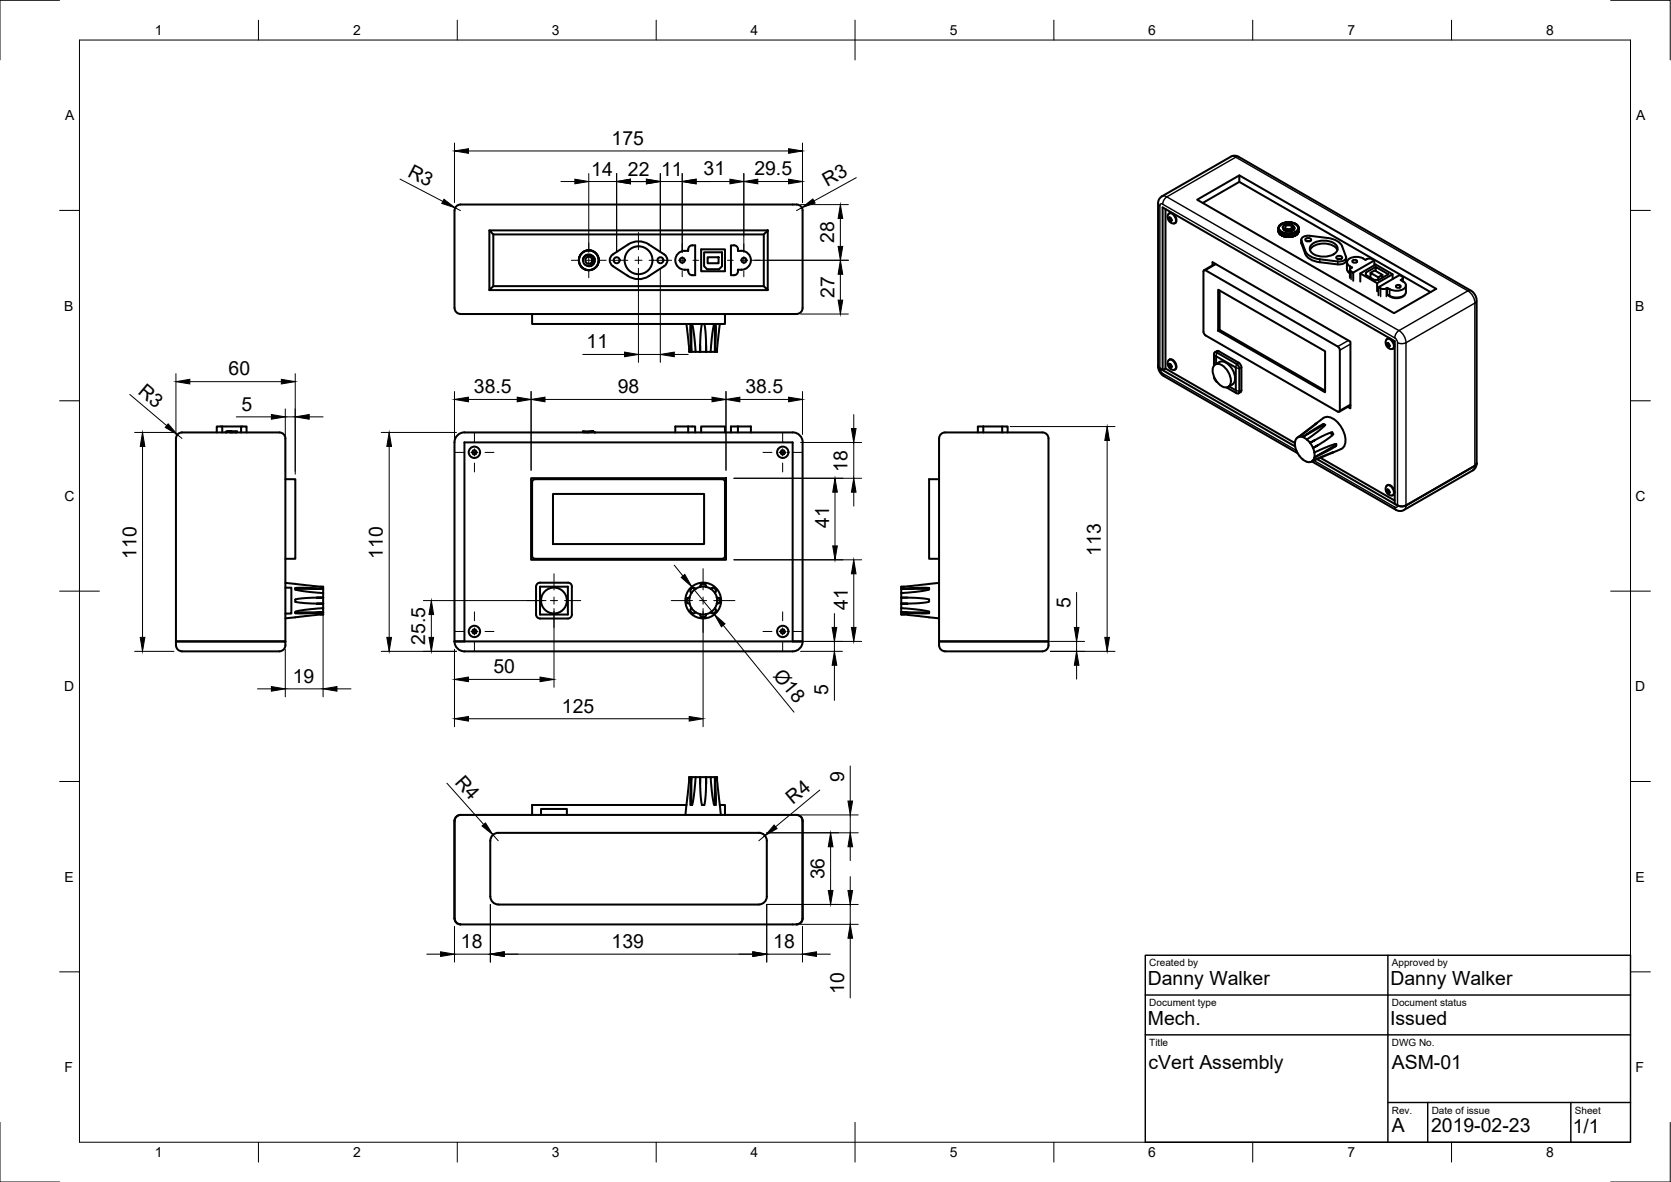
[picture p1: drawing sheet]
<svg xmlns="http://www.w3.org/2000/svg" width="420mm" height="297mm" viewBox="0 0 420 297" stroke-linecap="round" stroke-linejoin="round" font-family="sans-serif">
<!-- layer: Visible -->
<g fill="none" stroke="#000" stroke-width=".51">
<path d="M114.3 52.9v24.5M123 57.9v15l1-1h68M124 58.9h68M193 57.9v15l-1-1v-13zM193 57.9h-70l1 1v13M200.3 51.4h-83.8a1.89 1.89 0 0 0-2.2 1.5M200.3 51.4a1.49 1.49 0 0 1 1.5 1.5M201.8 52.9v24.5M293.1 52.5v40.1M293.8 53.8a1.04 1.04 0 0 1 1.6 .7l.2 .3a.78 .78 0 0 1 .1 .9 .78 .78 0 0 1-.7 .5l-.6-.2-.6-.6-.2-.8zM294 53.6a1.48 1.48 0 0 1 1.8 1.6 .75 .75 0 0 1-.4 .9M294.2 54.7l-.4 .2a.43 .43 0 0 1 .6-.2 .43 .43 0 0 1 .2 .5 .3 .3 0 0 1-.2 .4 .3 .3 0 0 1-.4-.2"/>
<path d="M294.2 54.7l.2 .5-.4 .2-.2-.5M294.4 55.2l.2 .1M311.6 44.1l-10.6 6.1 49.5 28.5 10.6-6.1-49.5-28.5v1.6l-9.2 5.3M311.6 45.7l48.1 27.7M321.5 57.3v.9M321.5 57.4v1M321.5 57.2h.1M321.5 57.3v.1M321.5 58.1v.1M321.5 57.2v.1M321.5 58.2h.1M321.5 57.4v.2"/>
<path d="M321.5 58.3h.1M321.5 57.1h.1M321.5 57.1v.1M321.5 57.6h.1M321.6 57h-.1M321.6 57.6v.1M321.6 58.4h.1M321.6 56.9h.1M321.6 57.7v.9M321.6 58.5h.1M321.6 57.7v.1M321.6 56.8v.1"/>
<path d="M321.6 57.8v.9M321.6 57.8l.1 .1M321.6 58.6h.1M321.7 58.6h.1M321.7 57.9l.1 .8M321.7 56.7v.1M321.7 56.7l-.1 .1M321.7 57.9h.1M321.7 58.7l.1 .1M321.7 57.9l.1 .1M321.8 56.7h-.1M321.8 56.6v.1"/>
<path d="M321.8 58v.8M321.8 56.6l-.1 .1M321.8 58h.1M321.8 58.8v.1M321.8 58v.9M321.8 58.9h.1M321.8 58l.1 .1M321.9 58.1l.1 .8M321.9 56.5v.1M321.9 58.1h.1M321.9 58.1l.1 .9M321.9 58.1l.3 .2"/>
<path d="M322 56.5l-.2 .1M322 56.4v.1M322.1 58.2v.8M322.1 56.4l-.2 .1M322.1 56.4h.1M322.1 58.3v.8M322.1 59.1h.1M322.2 58.3v.8M322.2 59.1h.1M322.2 58.3l.1 .1M322.2 56.3l-.1 .1M322.3 58.3v.9"/>
<path d="M322.3 56.3h.1M322.3 56.3h-.1M322.3 58.3v.1M322.3 58.4v.8M322.3 59.2l.2 .1M322.3 58.4h.1M322.3 56.2h.1M322.4 56.2h.1M322.4 58.4v.9M322.4 58.4l.1 .1M322.4 56.2h-.1M322.5 58.5v.8"/>
<path d="M322.5 58.4l.2 .1M322.5 59.3h.1M322.5 57.1l.2 .3 .5 .3h1.3M322.6 56.1v.1M322.6 58.5v.8M322.6 59.3h.1M322.6 57.3l.4 .7a2.24 2.24 0 0 0 2.4-.3M322.7 59.3l.1 .1M322.7 58.5h.1M322.7 56.1h.1M322.7 58.6v.8M322.7 58.5l.1 .1"/>
<path d="M322.7 56.1l-.3 .1M322.8 56h-.1M322.9 56h.1M322.9 58.6v.8M322.9 56h-.1M322.9 59.4l-.1-.8h.2v.8M322.9 59.4h.1M323 56.5l-.5 .6M323 58.6l.3 .1M323 59.4l.2 .1M323 56h-.1M323.1 56h.1"/>
<path d="M323.1 58.7v.8M323.2 58.7v.8M323.2 59.5h.1M323.2 56.9l.5-.3h.6l.6 .5a1.02 1.02 0 0 1-1.8 0zM323.3 55.9v.1M323.3 58.7v.8M323.3 55.9l-.3 .1M323.3 58.7h.1M323.3 59.5h.1M323.4 58.7v.8M323.4 58.7h.1M323.4 59.5h.1"/>
<path d="M323.4 55.9h.1M323.5 55.9h-.2M323.5 58.7h.1M323.5 59.5h.1M323.6 58.7v.8M323.6 58.7h.4M323.6 59.5h.1M323.7 58.7v.9M323.7 59.6h.1M323.8 55.9h-.3M323.8 58.7l.2 .9M323.9 58.7v.9"/>
<path d="M324 55.9h.1M324 58.7h.1M324 59.6h.1M324 55.8h-.1M324.1 55.8h.1M324.1 58.7v.9M324.1 55.9h.4M324.2 58.7l.2 .9M324.3 59.6h-.2M324.3 58.7v.8M324.4 58.7v.8M324.4 58.7h-.3l.1 .9"/>
<path d="M324.4 59.5h-.1M324.5 55.9h.1M324.5 58.7v.8M324.5 58.7h.1M324.5 59.5h.1M324.6 55.9h.1M324.6 58.7v.8M324.7 55.9v.1M324.7 55.9l.1 .1M324.8 58.7l-.1 .8M324.8 58.7h-.1M324.8 55.9h.1"/>
<path d="M324.9 56h.1M324.9 58.7v.8M324.9 58.6l-.1 .1M324.9 59.5h-.1M325 58.6h-.1M325 59.4h-.1M325 56h.3M325.1 56h.1M325.1 58.6v.8M325.1 56.9l-.3-.4-.6-.2-1.3 .2 1.5-.1 .9 .5 .2 .4-.2 .4-1 .5M325.2 56.9a.62 .62 0 0 1-.6 .8M325.2 58.6v.8"/>
<path d="M325.2 58.6h-.2v.8M325.2 59.4h-.2M325.2 57.1l-.3 .5-.7 .3h-.6l-.7-.3M325.2 57.1h.1M325.2 58.6l.1 .7-.1 .1M325.2 56.1h.1M325.3 56.1h.1M325.4 57.7l.1-.4-.1 .4-.4 .3M325.4 58.5v.8h-.1M325.4 56.1v.1M325.4 56.1h.1M325.4 58.5v.8"/>
<path d="M325.4 58.5h-.2v.9M325.5 56.1l.1 .1M325.6 58.4l-.1 .1M325.6 58.4v.8M325.7 56.2h-.1M325.7 58.4l-.1 .8M325.7 59.2h-.1M325.7 56.2h.1M325.7 58.3v.9M325.7 56.3h.1M325.7 58.3v.1M325.8 59.1h-.1"/>
<path d="M325.8 56.3h.1M325.9 56.3l.1 .1M325.9 58.3l-.1 .8-.1-.7M325.9 56.4h.1M325.9 58.3h-.1M325.9 58.2v.8M325.9 58.2v.1M325.9 59h.1M326 58.2l-.1 .8M326 56.4v.1M326 56.4l.3 .4M326 58.1v.9"/>
<path d="M326.1 58.1l-.2 .1M326.1 58.9h-.1M326.1 56.5v.1M326.1 58v.9M326.2 58l-.1 .1M326.2 58.9h-.1M326.2 58v.8M326.2 58h.1M326.2 58.8v.1M326.2 57.9v.9M326.3 57.9l-.1 .1M326.3 56.7h-.1"/>
<path d="M326.3 58.7h-.1M326.3 57.9v-.1v1M326.4 56.8h.1M326.3 58.6h.1M326.3 57.8v.8M326.3 56.8h.1M326.4 58.5h.1M326.4 56.9l.1 .1M326.4 56.9h.1M326.4 56.9l.1 .2M326.4 57.6v.1M326.4 58.4h.1"/>
<path d="M326.5 57.6l-.1 .9M326.5 57.1h.1M326.5 58.3h.1M326.5 57.2h.1M326.5 57.4v.9M326.5 58.4h.1M326.5 57.6h.1M326.5 57.4v.2M326.5 58.2h.1M326.5 57.1v.1M326.5 57.3v.9M326.5 57.3v.1"/>
<path d="M326.5 57.2v.1M328.4 59.9l.5-.1a.58 .58 0 0 1 .8 .5l-.8 .4a.58 .58 0 0 1-.7-.6zM114.3 77.4a2.03 2.03 0 0 0 2.5 1.5h83.5M123 72.9h70M133.8 78.9v2.5h48.5v-2.5M145.5 65.5l.1 .5M145.6 65.3v.2M145.6 65.2l-.1 .2M145.6 66l.1 .2M145.7 66.2l.3 .7M145.9 64.2l-.3 1M146.1 66.9l.5 .5"/>
<path d="M146.6 65.4a1.32 1.32 0 0 0 .8 1.3 1.32 1.32 0 0 0 1.4-.3l.2-.2a1.28 1.28 0 0 0-.9-2l-.9 .1-.4 .5-.2 .5 .2-.7 .6-.5 .8-.1 .9 .4 .4 .8-.1 .8-.6 .7-.8 .2M146.6 67.5l.3 .1M146.6 63.3l-.8 .9M146.9 67.6l.2 .1M147.1 67.7l.2 .1M147.3 67.8l.9 .1M147.5 66.7l.6 .2 .6-.1M147.5 63l-.9 .3M148.2 62.9h.2M148.2 62.9l-.7 .1M148.4 62.9l.2 .1M148.4 67.9h-.2"/>
<path d="M148.6 63l1 .4 .7 .8M148.8 67.8l-.4 .1M149 67.7l-.2 .1M149.1 64.3l.4 .6M149.2 67.6l-.2 .1M149.5 64.9a1.53 1.53 0 0 1-.8 1.9M150 66.9l-.8 .7M150.2 64.2l.3 .8M150.4 66.2l-.3 .7M150.5 66l-.1 .2M150.5 64.9v.3M150.5 65.8v.2"/>
<path d="M150.5 65.2v.6M154.1 63.9l3.9-2.5a4.7 4.7 0 0 1 5.1 0l3.9 2.5a1.75 1.75 0 0 1 0 3l-3.9 2.5a4.7 4.7 0 0 1-5.3-.1l-3.7-2.4M154.1 63.9a1.75 1.75 0 0 0 0 3M170.7 63.5a2.92 2.92 0 0 1 2.3-.5 1.12 1.12 0 0 1 1.1-1.3h.7v7.5a1.29 1.29 0 0 1-1.8-1v-.4a2.47 2.47 0 0 1-2.9-1.2 2.47 2.47 0 0 1 .6-3.1zM176.3 62.7h6v5.5h-6zM177 63.4h4.5v3.5l-.7 .8h-3l-.8-.8zM177.9 64.7h2.8v1.5h-2.8zM183.8 61.7a1.34 1.34 0 0 1 1.7 .6v.7a2.49 2.49 0 0 1 3.3 2.4 2.49 2.49 0 0 1-3.3 2.4 1.07 1.07 0 0 1-.9 1.4h-.8zM201.8 77.4a1.49 1.49 0 0 1-1.5 1.5M302.6 68.2v15.2l.3 .7 33.5 19.3h.4l.1-.3M303.1 67.9l33.3 19.2 .3 .4 .2 .5M303.1 67.9l-.2-.1-.3 .4"/>
<path d="M304.9 66.7v-.8l34.7 20v16.7l-.7-.4M305.6 66.3l-2.9 1.6M306.3 72.8l26.9 15.5v10.3l-26.9-15.5zM306.7 73v9.9l-.4 .2M327.2 60.2v1M327.2 61.2l.9 2.5v-.8l-.9-2.5a1.5 1.5 0 0 1 2.1-1.1l4.5 .5 2.1 .6a2.94 2.94 0 0 1 1.6 1.5l.9 2.6a1.49 1.49 0 0 1-2 1.2l-5.3-.7a3.7 3.7 0 0 1-3-2.1M328.1 63.7a4 4 0 0 0 3.8 2.2l4.5 .5a1.58 1.58 0 0 0 2.1-1.7M328.5 60.6h.8M329.4 62.9a4.1 4.1 0 0 1 4.8-1.5 2.87 2.87 0 0 1 2.1 1.5M329.9 61.4a4.9 4.9 0 0 1 6.2 .4 1.72 1.72 0 0 1-1.4 2.4 4.7 4.7 0 0 1-5.2-1.1 1.32 1.32 0 0 1 .4-1.7zM336.2 64.4l.5-.1a.58 .58 0 0 1 .8 .5l-.8 .4a.58 .58 0 0 1-.7-.6zM336.3 65.1h.8"/>
<path d="M338.7 65.9v2l.7 .8M339.4 67.8v2M340.2 65.4a.68 .68 0 0 1 1 .3 .68 .68 0 0 1-.6 .3 .68 .68 0 0 1-.6-.4zM342 70.8v-2.1l4.3 2.4v2.1M342 68.7l3.9-2.2 4.3 2.4v1.2M342.7 64.9l.6 .4 .3-.1M342.8 64.9a3.2 3.2 0 0 0-4 .7 1.03 1.03 0 0 0 .6 1.3l.6 .3a.52 .52 0 0 0-.5 .4 .52 .52 0 0 0 .2 .6l.6 .3v2.1M343.6 65.1l.7-.1 .7 .1M344.6 68.6l1.1-.6 1.9 1.1M345 65.2l.6 .3v1.2M345.6 65.5l-5.3 3M345.9 67.1l-2.5 1.4v.6l2.2 1.2h1l2.5-1.4-3.2-1.8v1"/>
<path d="M346.5 69.7l-1.9-1.1v1.2M346.6 72.2v2M347.6 69.8v-.7l-1.1 .6v.6M350.2 68.9l-3.9 2.2M351.1 71.7a.68 .68 0 0 1 1.1 .4 .68 .68 0 0 1-.7 .2 .68 .68 0 0 1-.5-.4zM352.4 69.4l-.5-.3-5.3 3.1a1.76 1.76 0 0 0 2.2 .1M352.5 69.4l.2 .2a.56 .56 0 0 1-.5 .8 1.48 1.48 0 0 1 1.2 1.7 3.4 3.4 0 0 1-4.6 .2v1.7M352.7 69.8v.9M353.5 71.7l-.1 2.1-.5 .6-.5 .3-1.1 .2h-1l-.8-.3-.7-.7M172.6 81.4l.8 7-.1-.8M173.6 81.4v2.8l.2 4.2v-7M174 81.4l.5 2.4 .4 4.6h-1.5"/>
<path d="M174.9 88.4h3.8M176.5 81.4l-.4 2.6-.1 4.4v-1.5M177.1 81.4l.3 2.6 .1 4.4v-1.5M178.7 88.4h1.5M179.6 81.4l-.5 2.4-.4 4.6M179.7 81.4v7l.3-4.2v-2.8M181 81.4l-.8 7 .1-.8M291.2 92l.4 .6M292.3 93v-40.9l58.4 33.6v40.9M293.1 92.6l-.8 .4-.7-.4 34 19.6M293.1 92.6l32.5 18.7M293.8 90.6a1.04 1.04 0 0 1 1.6 .6l.2 .4a.8 .8 0 0 1 .1 .9 .8 .8 0 0 1-.7 .5l-.6-.2-.6-.7-.2-.9z"/>
<path d="M294 90.4a1.45 1.45 0 0 1 1.8 1.6l-.3 .8M294.2 91.5l-.4 .2a.43 .43 0 0 1 .6-.2 .43 .43 0 0 1 .2 .5 .3 .3 0 0 1-.2 .4 .3 .3 0 0 1-.4-.2M294.2 91.5l.2 .5-.4 .2-.2-.5M294.4 92l.2 .1M295.5 92.8l-.1 .1M305.2 94.7l.3 .7 .5 .5M305.2 94.7h.1M305.4 91.7a2.11 2.11 0 0 1 2.8 .9 3.7 3.7 0 0 1 .8 4.5 2.11 2.11 0 0 1-2.8-.9 3.7 3.7 0 0 1-.8-4.5zM305.6 91.6l1-.6a2.48 2.48 0 0 1 2.9 1.2 3.9 3.9 0 0 1 .7 4.1l-1.4 .9M305.8 91.5v-2l4.9 2.9v5.7l-1.7-1M305.9 96h.1M306 88.2l-.5 .3"/>
<path d="M306 88.2l.5 .1M306.5 88.3l4.9 2.8 .5 .6 .2 .7v5.7l-.2 .4M306.7 82.9l26.5 15.3M310.9 91.4l-5.2-2.9-.4 .2-.1 .3v2.9M310.9 91.4l.5 .5 .2 .8v6l-.4 .2-.3-.1-2.5-1.4M311.9 98.5l-.5 .4M336.9 88v15.1M348.6 85.3a1.04 1.04 0 0 1 1.6 .7l.2 .4a.78 .78 0 0 1 .1 .8 .78 .78 0 0 1-.7 .5l-.7-.2-.5-.6-.2-1zM348.8 85.2a1.45 1.45 0 0 1 1.8 1.5l-.2 .9M349 86.2l-.4 .3a.42 .42 0 0 1 .6-.2 .42 .42 0 0 1 .2 .5 .3 .3 0 0 1-.2 .4 .3 .3 0 0 1-.4-.2M349 86.3l.2 .4-.4 .3-.2-.5M349.2 86.7l.2 .2"/>
<path d="M350.3 87.6l-.1 .1M44.5 109.3l.8-.5 .4-.1h24.6a1.91 1.91 0 0 1 1.5 2.2v50.3h-27.6v-51zM55.9 107.2h4.7v1.5M55.9 107.2h-1.4v1.5M55.9 107.2v1.5M56.8 108.5v.1M56.8 108.6l2.8-.2-1.7 .3M56.8 108.5l1.5-.1zM56.8 108.6l.1 .1M58.3 108.4h1M59.4 108.6l-.1 .1M59.4 108.5l.1 .2"/>
<path d="M60.6 107.2h1.4v1.5M114.3 111.2a2.51 2.51 0 0 1 2.5-2.5h82.5a2.47 2.47 0 0 1 2.5 2.5M114.3 111.2v50M146.6 108.5l2.6-.1-2.3 .3zM147 108.4l-.4 .1M149.2 108.4l.3 .3M149.2 108.5l-1.7 .2M173 107.2h-3.2v1.5M173 107.2h1.8v1.5M173 107.2v1.5M176.3 108.7v-1.5h6v1.5M185.5 107.2h3.3v1.5"/>
<path d="M185.5 107.2h-1.7v1.5M185.5 107.2v1.5M201.8 111.2v50M236.1 110.2v51h27.5M236.1 110.2a1.49 1.49 0 0 1 1.5-1.5h24.5a1.91 1.91 0 0 1 1.5 2.2v50.3M247.2 107.2h4.8v1.5M247.2 107.2h-1.3v1.5M247.2 107.2v1.5M252 107.2h1.4v1.5M326.3 113.9l-33.7-19.4-.9-.8-.4-1.1v-42l.2-.6 .6-.7 17.9-10.1h.9l.6 .2 58.4 33.7 .7 .5 .4 .7 .3 1v41.1M327.2 109.4l-.9 .5M328.6 110.4a1.64 1.64 0 0 0-1.6-.7 1.64 1.64 0 0 0-1.3 1.2 4.9 4.9 0 0 0 3.5 5.2l.5-.1 .5-.3"/>
<path d="M328.6 110.4a4.8 4.8 0 0 1 1.7 5.1l-.1 .2M329.9 116l21.1 12.1 .9 .3 1-.2 17.4-10 .7-.7 .3-1.1M330.6 110.6l-1.2 .7 4.8-2.5a.53 .53 0 0 1 .6-.2 .53 .53 0 0 1 .4 .6l-1.9 1.5-3.2 1.9 1.2-.7M330.8 115.4l-1 .6M330.8 106.5l-4.3 3.3M330.8 106.5l-.1 .1M330.8 106.5l.3-.1-4.4 3.4M331.2 115.4l20.2 11.6 .8 .3 1.3-.3 17.3-9.9M332 115l18.7 10.8M332.5 107l.4 .1M332.6 106.7l-.1 .3M332.7 105.1l-1.9 1.4"/>
<path d="M332.7 105.1a3.3 3.3 0 0 1 4.1 1.6 5.7 5.7 0 0 1 1.1 5.5l-.7 .6M332.8 106.5l-5.3 3.3 5-2.8M332.8 106.5a.32 .32 0 0 1 .4 .3 .32 .32 0 0 1-.3 .4l-4.3 3.3M334.6 108.7l.4 .7M334.9 113.8h.1M335 113.8l-5 2.1M335.2 113.6l-5.1 2.1M335.3 113.6l-.3 .2M335.4 112.1l.3 .1M335.4 112.1l-4.9 2.8 5-2.5a.54 .54 0 0 0 .4-.8l-2.1 .7-3.3 1.4M335.5 111.7l-.1 .4M337.2 112.8l-2.3 1"/>
<path d="M339.6 101.9l-2.9 1.6M371.3 116.4l-.5 .6M71.8 120.4h2.5v20h-2.5M133.5 120.2h49v20.5h-49zM134 120.6l.5-.2h47.1a.72 .72 0 0 1 .7 .8v18.5a.75 .75 0 0 1-.8 .7h-47a.75 .75 0 0 1-.7-.7v-18.5zM139 124.1h38v12.6h-38zM236.1 120.4h-2.5v20h2.5M348.6 122.1a1.04 1.04 0 0 1 1.6 .7l.2 .4a.78 .78 0 0 1 .1 1 .78 .78 0 0 1-1 .3l-.5-.4-.5-.6-.1-.8zM348.8 122a1.48 1.48 0 0 1 1.8 1.5l-.2 .9M349 123l-.4 .2a.42 .42 0 0 1 .6-.1 .42 .42 0 0 1 .2 .5 .3 .3 0 0 1-.2 .4 .3 .3 0 0 1-.4-.2M349 123.1l.2 .5-.4 .2-.2-.6M349.2 123.6l.2 .1"/>
<path d="M350.3 124.4l-.1 .1M71.8 147.7h1.5v6.5h-1.5M71.8 146.5l9.5 1-.8-.1M74.3 148h7l-4.9-.3-2.1 .1v.4l1.5 .3 5.5 .5M74.3 153.9h7l-4.3 .2h-2.7v-.4l.8-.2 6.2-.7v1.6M79.7 150.2h1.6l-4.5 .1-2.5 .4v.5l.6 .2 6.4 .3h-1.6M80.5 154.4h.8l-9.5 1M81.3 149v3.8M81.3 147.5v1.5M135.8 147.4h7v7h-7zM135.8 146.4h7M135.8 146.4a1.01 1.01 0 0 0-1 1v7a1.01 1.01 0 0 0 1 1h7a1.01 1.01 0 0 0 1-1"/>
<path d="M142.8 146.4a1.01 1.01 0 0 1 1 1M143.8 147.4v7M172.6 151.2l.4 .4 .4 .1M172.6 150.6v.6M173.4 150.2h-.4l-.4 .5M173.4 150.2v1.5M173.4 151.7l.5 1.1M173.8 152.8l-.2 .7 .4 .6h.5l.4-.2M173.9 149l-.5 1.2M173.9 152.8a3.5 3.5 0 0 0 4.8 1.1M174 147.8l.4-.1 .5 .3M174.1 147.7l-.5 .7 .2 .6"/>
<path d="M176 154.4l.1 .4 .4 .3M177.1 146.7l.4 .4v.4M177.1 146.7l-.7 .1-.4 .7M177.1 155.1h-.6M177.5 154.4v.4l-.4 .3M178.7 153.9l.4 .2h.5M178.7 148a3.5 3.5 0 0 0-4.8 1M178.7 148a3.5 3.5 0 0 1 1.5 2.2M179.6 147.8l-.4-.1-.5 .3M179.6 147.7l.4 .6-.3 .7M179.7 152.8l.3 .7-.4 .6M180.2 150.2h.4l.4 .5"/>
<path d="M180.2 151.7a3.5 3.5 0 0 1-1.5 2.2M180.2 150.2v1.5M181 151.2l-.4 .4-.4 .1M181 150.6v.6M226.6 147.5v1.5l5.4-.5 1.6-.3v-.4l-2.1-.1-4.9 .3h7M226.6 152.8l6.3 .7 .7 .2v.4h-2.8l-4.2-.2h7M226.6 152.8v1.6M226.6 149v1.2l4.5 .1 2.5 .4v.5l-.7 .2-6.3 .3h1.6M227.4 154.4h-.8l9.5 1M228.2 150.2h-1.6v2.6M236.1 146.5l-9.5 1 .8-.1M44.2 161.2h27.6v.2a1.89 1.89 0 0 1-1.5 2.3h-24.6a1.99 1.99 0 0 1-1.5-2.3z"/>
<path d="M114.3 161.2h87.5M114.3 161.2a2.51 2.51 0 0 0 2.5 2.5h82.5a2.51 2.51 0 0 0 2.5-2.5M114.3 161.2h2.5v-50h82.5v50h2.5M263.6 161.2h-27.5v1M263.6 161.2v.2a1.92 1.92 0 0 1-1.5 2.3h-24.5a1.49 1.49 0 0 1-1.5-1.5M173.3 196.1l.1-.8-.8 7M173.4 195.3h1.5M174.9 195.3l-.7 6.3-.2 .7h-.4v-2.8l.2-4.2v7M174.9 195.3h3.8M176 196.9v-1.6l.1 4.4 .4 2.6h.6l.2-.9 .2-6.1v1.6M180.2 195.3h-1.5l.5 5.4 .4 1.6h.4v-2.8l-.3-4.2v7M180.3 196.1l-.1-.8 .8 7"/>
<path d="M125.3 209.3h65.5M125.3 209.3a2 2 0 0 0-2 2v14a2.04 2.04 0 0 0 2 2h65.5a2.04 2.04 0 0 0 2-2v-14a2 2 0 0 0-2-2M136 204.8v-1.5h6.5v1.5M172.6 202.3h-38.8v2.5M172.6 202.3l-.3 2.5M181 202.3h1.3v2.5M181 202.3l.3 2.5M200.3 204.8h-83.8a1.92 1.92 0 0 0-2.2 1.5v24.5a1.49 1.49 0 0 0 1.5 1.5M200.3 204.8a1.49 1.49 0 0 1 1.5 1.5v24.5a1.49 1.49 0 0 1-1.5 1.5M115.8 232.3h84.5"/>
<circle cx="148.1" cy="65.4" r=".88"/>
<circle cx="155.1" cy="65.4" r=".75"/>
<circle cx="160.6" cy="65.4" r="3.5"/>
<circle cx="166.1" cy="65.4" r=".75"/>
<circle cx="171.5" cy="65.4" r=".62"/>
<circle cx="187.1" cy="65.4" r=".62"/>
<circle cx="119.3" cy="113.7" r="1.43"/>
<circle cx="119.3" cy="113.7" r=".5"/>
<circle cx="196.8" cy="113.7" r=".5"/>
<circle cx="196.8" cy="113.7" r="1.43"/>
<circle cx="119.3" cy="158.7" r="1.43"/>
<circle cx="119.3" cy="158.7" r=".5"/>
<circle cx="139.3" cy="150.9" r="3.2"/>
<circle cx="176.8" cy="150.9" r="4.5"/>
<circle cx="196.8" cy="158.7" r=".5"/>
<circle cx="196.8" cy="158.7" r="1.43"/>
</g>
<g fill="#000">
<circle cx="323.6" cy="55.9" r=".25"/>
<circle cx="323.8" cy="55.9" r=".25"/>
<circle cx="324.1" cy="55.9" r=".25"/>
<circle cx="324.3" cy="55.9" r=".25"/>
<circle cx="149.5" cy="108.7" r=".25"/>
</g>
<!-- layer: Visible Narrow -->
<g fill="none" stroke="#000" stroke-width=".36">
<path d="M309.5 39.4l.6-.2 .6 .3M311.5 39.4l-.8 .1M291.2 51.1l.4 .6M291.6 51.7v40.9l.2 .7 .5 .5M292.1 49.3l.6-.1 .7 .3-.8 1-.3 .8M292.3 51.3l58.4 33.6 .5 .5 .2 .7M292.3 51.3l-.5-.1-.2 .5M293.4 49.5l17.3-10 58.4 33.6-17.4 10zM305.8 66.4l-2.7 1.5M327.2 60.5v.7M331.9 65.2v.7M336.4 65.7v.7"/>
<path d="M338.7 67.5l.2 .6 .5 .4M339.4 68.5h.1M339.4 66.9v1.6M339.4 68.5v.2M339.7 68.2v2.1M347.2 72.5v2M348.6 72.5v2M349.4 72.7v1.6l-.6-.3M352.4 70.2v.4M353.5 73.3a2.46 2.46 0 0 1-3.1 1.3l-.9-.3 .1 .2M369.8 73l-.7 .1a3.9 3.9 0 0 1 1.8 3.1M371.3 75.5l-.5 .6"/>
<path d="M292.3 93.8l33.6 19.4M292.3 93.8l.4 .7M305.2 94.7h.1M305.9 95.9v.1M306.5 88.3l-.6 .3-.1 .9-.6-.5M311.4 91.1l-.5 .3-.2 1 .9 .3 .5-.3M312.1 98.1l-.5 .3-.9-.3 .2 .7M339 85.6l-2.6 1.5M339.6 86.5l-2.7 1.5M350.7 84.9l.2-.8 .9-1a3.9 3.9 0 0 1 1.7 3M351.4 86.1v40.9l-.2 .5-.5-.1M351.4 86.1l1.3 .3 .8-.3"/>
<path d="M353.5 86.1v40.9l-.1 .7-.4 .5M353.5 86.1l17.3-9.9v40.9M330.3 115.7l20.4 11.7M339.6 101.6l-2.7 1.5M370.9 117l-.2 .7-.4 .5M350.7 127.4l.3 .7"/>
</g>
<!-- layer: Border -->
<g fill="none" stroke="#000" stroke-width=".25">
<path d="M15 .1h-15v15M20 10.1h390v276.9h-390zM65 5.1v5M115 5.1v5M165 5.1v5M215 5.1v10M265 5.1v5M315 5.1v5M365 5.1v5M405 .1h15v15M15 52.9h5M410 52.9h5"/>
<path d="M15 100.7h5M410 100.7h5M15 148.6h10M405 148.6h10M15 196.4h5M410 196.4h5M15 244.2h5M410 244.2h5M0 282.1v14.9h15M65 287v5M115 287v5M165 287v5"/>
<path d="M215 282.1v9.9M265 287v5M315 287v5M365 287v5M420 282.1v14.9h-15"/>
</g>
<!-- layer: Dimensions -->
<g fill="none" stroke="#000" stroke-width=".25">
<path d="M114.3 35.9v15M117.8 37.9h80.5M201.8 35.9v15M100.6 45l10.8 5.6M114.4 52.2l1.4 .7M141 45.6h3.5M148 45.6h7M148 43.6v19.8M155 43.6v19.8M158.5 45.6h4M166 45.6h5.5M166 43.6v19.8"/>
<path d="M171.5 43.6v19.8M175 45.6h8.5M187 43.6v19.8M190.5 45.6h7.8M201.3 51.4h12M201.6 52.2l-1.3 .7M211.3 54.9v7M215.3 44.6l-10.6 5.9M160.5 67.4v23.7M166 67.4v23.7M189 65.4h24.3M201.3 78.9h12"/>
<path d="M211.3 68.9v6.5M32.6 99.1l9.3 7.9M44.2 93.9v15.3M47.7 95.9h23M74.2 93.9v25.3M114.3 98.4v12.9M133.5 98.4v19.8M146.5 89.1h10.5M160.5 89.1h5.5M169.5 89.1h3.5M182.5 98.4v19.8M201.8 98.4v10.8"/>
<path d="M33.8 108.7h9.9M35.8 112.2v48M44.6 109.2l1.1 1M59.4 104.8h8.8M71.7 102.8v15.6M71.7 104.8h2.5M77.7 104.8h3.5M95.9 108.7h18.9M97.9 112.2v48M117.8 100.4h12.2M137 100.4h42M186 100.4h12.3"/>
<path d="M201.3 111.2h15.4M214.7 104.2v3.5M214.7 111.2v9M254 107.2h26.4M278.4 110.7v49.5M184.5 120.2h32.2M210 123.7v13.5M214.7 123.7v3.5M81.2 153.7v21.4M106.4 150.9h30.9M108.5 154.4v5.8M139.3 152.9v19.8"/>
<path d="M169.5 142l2.2 2.7M173.9 147.5l5.7 6.9M176.8 152.9v29.7M181.8 157.1l17.8 21.9M184.5 140.7h32.2M209.8 154.2v3.5M214.7 144.2v13.5M270.7 148.9v8.8M33.8 163.7h9.9M64.7 173.1h3.5M71.7 163.2v11.9M71.7 173.1h9.5"/>
<path d="M84.7 173.1h3.5M95.9 163.7h18.9M114.3 163.2v19.4M117.8 170.7h18M201.3 163.7h10.5M202.3 161.2h14.4M209.8 161.2v2.5M209.8 167.2v8.8M264.1 163.7h16.3M264.1 161.2h8.6M270.7 161.2v2.5M270.7 167.2v3.5"/>
<path d="M112.4 196.8l9.2 10.4M117.8 180.6h55.5M206.1 198.6l-11.1 9.2M213.8 192.5v8.8M124 209.8l1.3 1.5M192.3 210l-1.5 1.3M192.8 209.3h23M201.3 204.8h14.5M208.9 212.8v11M213.8 204.8v4.5M213.8 212.8v3.5M107.3 239.8h3.5"/>
<path d="M114.3 232.8v9M114.3 239.8h9M123.3 227.3v14.5M126.8 239.8h62.5M192.8 239.8h9M201.3 232.3h14.5M201.8 232.8v9M205.3 239.8h3.5M213.8 220.3v3.5M213.8 227.3v5M213.8 235.8v15M215.8 227.3h-23v14.5"/>
</g>
<g fill="#000" stroke="#000" stroke-width=".25">
<path d="M114.3 37.9l3.5-.5v1.1zM198.3 37.4l3.5 .5-3.5 .6zM111.6 50.1l2.8 2.1-3.3-1.1zM144.5 45l3.5 .6-3.5 .6zM155 45.6l3.5-.6v1.2zM162.5 45l3.5 .6-3.5 .6zM171.5 45.6l3.5-.6v1.2zM183.5 45l3.5 .6-3.5 .6zM187 45.6l3.5-.6v1.2zM198.3 45l3.5 .6-3.5 .6zM201.6 52.2l2.8-2.2 .6 1zM211.3 51.4l.6 3.5h-1.2z"/>
<path d="M211.3 65.4l.6 3.5h-1.2zM210.7 75.4h1.2l-.6 3.5zM210.7 61.9h1.2l-.6 3.5zM44.2 95.9l3.5-.6v1.2zM70.7 95.3l3.5 .6-3.5 .6zM114.3 100.4l3.5-.6v1.2zM130 99.8l3.5 .6-3.5 .6zM133.5 100.4l3.5-.6v1.2zM157 88.5l3.5 .6-3.5 .5zM166 89.1l3.5-.6v1.1zM179 99.8l3.5 .6-3.5 .6zM182.5 100.4l3.5-.6v1.2z"/>
<path d="M198.3 99.8l3.5 .6-3.5 .6zM35.8 108.7l.6 3.5h-1.1zM42.3 106.5l2.3 2.7-3-1.8zM68.2 104.2l3.5 .6-3.5 .6zM74.2 104.8l3.5-.6v1.2zM97.9 108.7l.5 3.5h-1.1zM214.1 107.7h1.1l-.5 3.5zM278.4 107.2l.6 3.5h-1.2zM210 120.2l.5 3.5h-1.1zM209.4 137.2h1.1l-.5 3.5zM214.7 120.2l.5 3.5h-1.1zM108.5 150.9l.5 3.5h-1.1z"/>
<path d="M171.3 145.1l.9-.7 1.7 3.1zM179.6 154.4l2.7 2.4-.9 .7zM209.2 157.7h1.2l-.6 3.5zM214.7 140.7l.5 3.5h-1.1zM214.1 157.7h1.1l-.5 3.5zM270.1 157.7h1.2l-.6 3.5zM35.3 160.2h1.1l-.6 3.5zM68.2 172.5l3.5 .6-3.5 .6zM81.2 173.1l3.5-.6v1.2zM97.3 160.2h1.1l-.5 3.5zM107.9 160.2h1.1l-.5 3.5zM114.3 170.7l3.5-.6v1.2z"/>
<path d="M135.8 170.1l3.5 .6-3.5 .6zM209.8 163.7l.6 3.5h-1.2zM270.7 163.7l.6 3.5h-1.2zM277.8 160.2h1.2l-.6 3.5zM114.3 180.6l3.5-.5v1.1zM173.3 180.1l3.5 .5-3.5 .6zM121.2 207.6l.9-.8 1.9 3zM194.6 207.3l.8 .9-3.1 1.8zM208.9 209.3l.5 3.5h-1.1zM213.8 209.3l.6 3.5h-1.2zM213.2 201.3h1.2l-.6 3.5zM110.8 239.2l3.5 .6-3.5 .6z"/>
<path d="M123.3 239.8l3.5-.6v1.2zM189.3 239.2l3.5 .6-3.5 .6zM201.8 239.8l3.5-.6v1.2zM208.3 223.8h1.1l-.5 3.5zM213.2 223.8h1.2l-.6 3.5zM213.8 232.3l.6 3.5h-1.2z"/>
</g>
<!-- layer: Center Lines -->
<g fill="none" stroke="#000" stroke-width=".25">
<path d="M160.5 58.4v4.3M143.7 65.4h1.7M147.2 65.4h1.7M148 61.1v1.6M148 64.5v1.8M148 68.1v1.7M150.7 65.4h1.7M153.5 65.4h4.4M159.6 65.4h1.8M160.5 64.5v1.8M160.5 68.1v4.3M163.2 65.4h5.7"/>
<path d="M170.6 65.4h1.8M171.5 61.3v1.4M171.5 64.5v1.8M171.5 68.1v1.4M174.2 65.4h1.5M182.9 65.4h1.5M186.1 65.4h1.8M187 61.3v1.4M187 64.5v1.8M187 68.1v1.4M189.7 65.4h1.5M114.4 113.7h2.2"/>
<path d="M118.4 113.7h1.8M119.3 108.8v2.2M119.3 112.8v1.8M119.3 116.4v2.2M122 113.7h2.2M191.9 113.7h2.2M195.9 113.7h1.8M196.8 108.8v2.2M196.8 112.8v1.8M196.8 116.4v2.2M199.5 113.7h2.2M114.4 158.7h2.2"/>
<path d="M118.4 158.7h1.8M119.3 153.8v2.2M119.3 157.8v1.8M122 158.7h2.2M132.5 150.9h4.1M138.4 150.9h1.8M139.3 144.2v4.1M139.3 150v1.8M139.3 153.6v4.1M142 150.9h4M168.8 150.9h5.3M175.9 150.9h1.8"/>
<path d="M176.8 142.9v5.4M176.8 150v1.8M176.8 153.6v5.3M179.5 150.9h5.3M191.9 158.7h2.2M195.9 158.7h1.8M196.8 153.8v2.2M196.8 157.8v1.8M199.5 158.7h2.2M119.3 161.4v2.2M196.8 161.4v2.2"/>
</g>
<!-- layer: TitleBlock -->
<path d="M288 240.1h122v46.9h-122zM288 250h122M349 240.1v46.9M288 260.1h122M349 277.1h61M359 277.1v9.9M395 277.1v9.9" fill="none" stroke="#000" stroke-width=".36"/>
<g font-size="4.9">
<text x="153.8" y="36.4">175</text>
<text x="102.3" y="44.1" transform="rotate(28 102.3 44.1)">R3</text>
<text x="148.7" y="44.1">14</text>
<text x="157.9" y="44.1">22</text>
<text x="166.2" y="44.1">11</text>
<text x="176.9" y="44.1">31</text>
<text x="189.7" y="44.1">29.5</text>
<text x="208" y="46.9" transform="rotate(-29 208 46.9)">R3</text>
<text x="209.8" y="61.1" transform="rotate(-90 209.8 61.1)">28</text>
<text x="209.8" y="74.9" transform="rotate(-90 209.8 74.9)">27</text>
<text x="147.5" y="87.6">11</text>
<text x="57.5" y="94.3">60</text>
<text x="34.5" y="98.7" transform="rotate(40 34.5 98.7)">R3</text>
<text x="119.1" y="98.8">38.5</text>
<text x="155.3" y="98.8">98</text>
<text x="187.4" y="98.8">38.5</text>
<text x="60.7" y="103.2">5</text>
<text x="213.1" y="118.6" transform="rotate(-90 213.1 118.6)">18</text>
<text x="208.4" y="132.7" transform="rotate(-90 208.4 132.7)">41</text>
<text x="34.3" y="140.4" transform="rotate(-90 34.3 140.4)">110</text>
<text x="96.3" y="140.4" transform="rotate(-90 96.3 140.4)">110</text>
<text x="276.8" y="139.7" transform="rotate(-90 276.8 139.7)">113</text>
<text x="213.2" y="153.2" transform="rotate(-90 213.2 153.2)">41</text>
<text x="269.2" y="152.9" transform="rotate(-90 269.2 152.9)">5</text>
<text x="106.9" y="162" transform="rotate(-90 106.9 162)">25.5</text>
<text x="73.6" y="171.6">19</text>
<text x="124.1" y="169.2">50</text>
<text x="194.3" y="169.8" transform="rotate(51 194.3 169.8)">Ø18</text>
<text x="141.3" y="179.1">125</text>
<text x="208.2" y="174.7" transform="rotate(-90 208.2 174.7)">5</text>
<text x="114.2" y="196.7" transform="rotate(48 114.2 196.7)">R4</text>
<text x="212.2" y="196.5" transform="rotate(-90 212.2 196.5)">9</text>
<text x="199.4" y="202.2" transform="rotate(-40 199.4 202.2)">R4</text>
<text x="207.3" y="221" transform="rotate(-90 207.3 221)">36</text>
<text x="115.9" y="238.2">18</text>
<text x="153.8" y="238.2">139</text>
<text x="194.4" y="238.2">18</text>
<text x="212.2" y="249.8" transform="rotate(-90 212.2 249.8)">10</text>
<text x="288.6" y="247.6">Danny Walker</text>
<text x="349.6" y="247.6">Danny Walker</text>
<text x="288.6" y="257.5">Mech.</text>
<text x="349.5" y="257.5">Issued</text>
<text x="288.8" y="268.5">cVert Assembly</text>
<text x="350" y="268.6">ASM-01</text>
<text x="350" y="284.6">A</text>
<text x="359.8" y="284.6">2019-02-23</text>
<text x="395.5" y="284.6">1/1</text>
</g>
<g font-size="3.5">
<text x="39" y="8.8">1</text>
<text x="88.8" y="8.8">2</text>
<text x="138.8" y="8.8">3</text>
<text x="188.7" y="8.8">4</text>
<text x="238.8" y="8.8">5</text>
<text x="288.7" y="8.8">6</text>
<text x="338.8" y="8.8">7</text>
<text x="388.8" y="8.8">8</text>
<text x="16.4" y="30.2">A</text>
<text x="411.4" y="30.2">A</text>
<text x="16.2" y="78">B</text>
<text x="411.2" y="78">B</text>
<text x="16.2" y="125.9">C</text>
<text x="411.2" y="125.9">C</text>
<text x="16.2" y="173.7">D</text>
<text x="411.2" y="173.7">D</text>
<text x="16.2" y="221.6">E</text>
<text x="411.2" y="221.6">E</text>
<text x="16.2" y="269.4">F</text>
<text x="411.2" y="269.4">F</text>
<text x="39" y="290.8">1</text>
<text x="88.8" y="290.8">2</text>
<text x="138.8" y="290.8">3</text>
<text x="188.7" y="290.8">4</text>
<text x="238.8" y="290.8">5</text>
<text x="288.7" y="290.8">6</text>
<text x="338.8" y="290.8">7</text>
<text x="388.8" y="290.8">8</text>
</g>
<g font-size="2.5">
<text x="289" y="242.9">Created by</text>
<text x="350" y="242.9">Approved by</text>
<text x="289" y="252.8">Document type</text>
<text x="350" y="252.8">Document status</text>
<text x="289" y="262.9">Title</text>
<text x="350" y="262.9">DWG No.</text>
<text x="350" y="279.9">Rev.</text>
<text x="360" y="279.9">Date of issue</text>
<text x="396" y="279.9">Sheet</text>
</g>
</svg>
